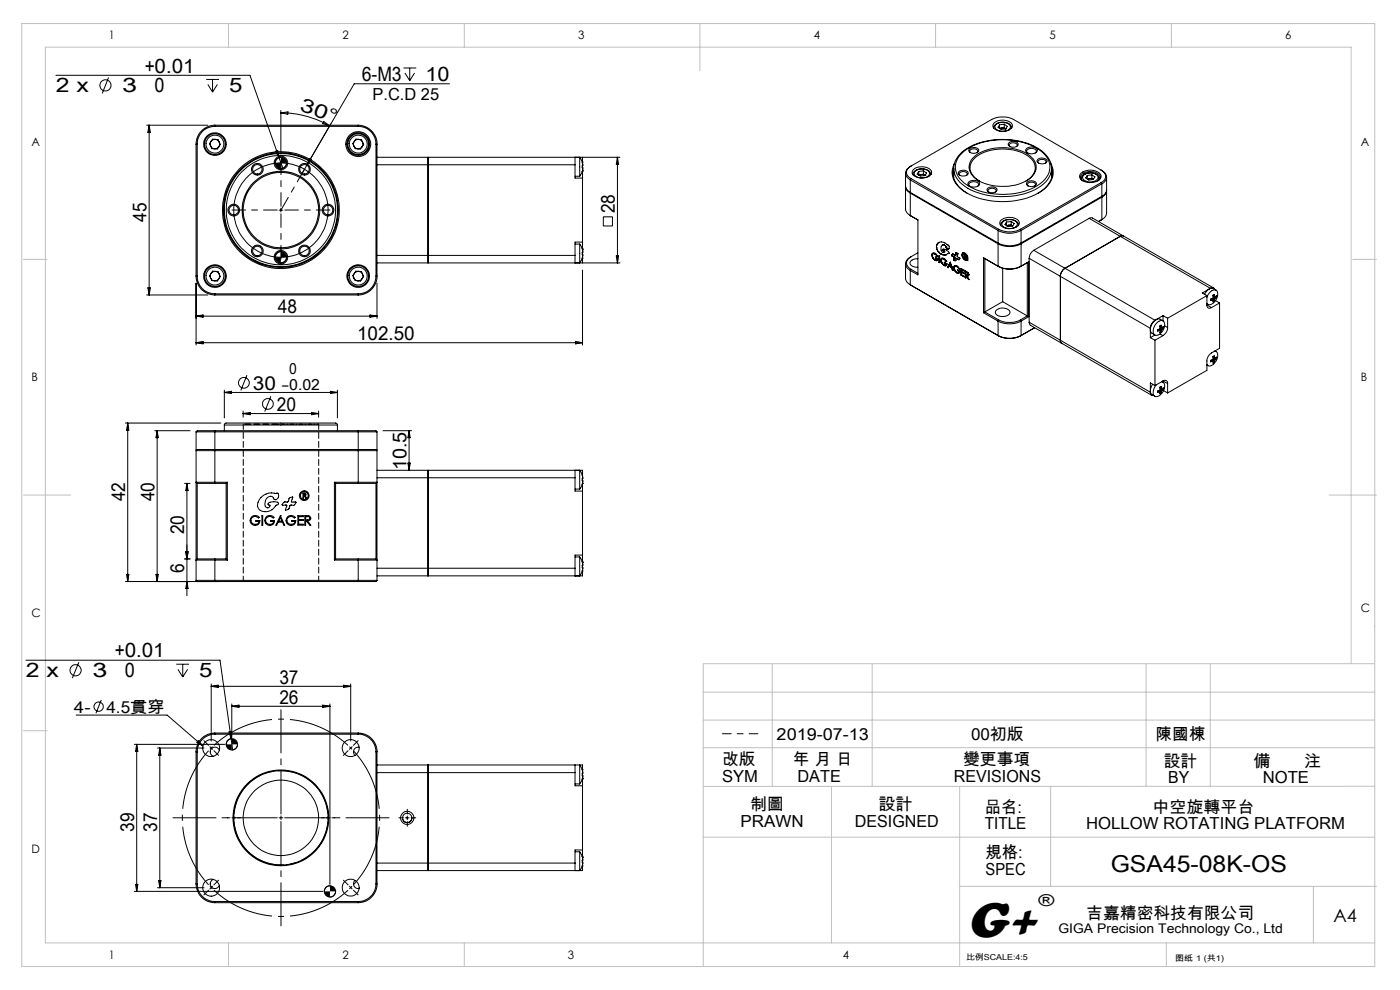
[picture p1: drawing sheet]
<svg xmlns="http://www.w3.org/2000/svg" width="297mm" height="210mm" viewBox="0 0 297 210" stroke-linecap="round" stroke-linejoin="round" font-family="sans-serif">
<g fill="none" stroke="#000" stroke-width=".21">
<path d="M11.9 16h41.1l6.2 17.4M23 16.4l-1.3 3.4M43.7 16.9h2.8M44.1 17.9l1 1.6M45.1 16.9v2.6M46.1 17.9l-1 1.6M85.6 14.4h2.7M85.9 15.5l1 1.6M86.9 14.4v2.7M87.9 15.5l-1 1.6M95.4 17.8h-20.3l-10 17.3M31.1 26.6h13"/>
<path d="M31.6 26.6v36M31.6 26.6l.3 1.5h-.5zM41.6 30.6v28M41.6 30.6h.2M41.8 30.6v28M45.1 29.5l1.1 .1 .5 1-.6 1-1.2-.1-.5-1zM45.6 26.8a3.7 3.7 0 0 0-3.8 3.8M45.6 26.6a4 4 0 0 0-4 4M45.6 26.6h30.4M45.6 26.6v.2M45.6 26.8h30.4M58.5 32.1l.4-.1 .3 1.4z"/>
<path d="M59.2 33.4l.8 2.3M59.6 33.4l-.5 .1a1.12 1.12 0 0 0-.7 1.1M59.6 23.9a20.8 20.8 0 0 1 10.3 2.8M59.6 23.4v9.3M59.6 23.9l1.5-.2v.5zM60.8 34.6a1.2 1.2 0 0 1-1.2 1.2M65.1 35.1l-1 1.7M65.6 33.6l.5 .3-1 1.2zM68.7 25.8l1.2 .9-1.4-.5zM70.2 26.3l-4.9 8.3M75.5 29.5l1.2 .1 .5 1-.7 1-1.1-.1-.6-1zM76 26.8a3.8 3.8 0 0 1 3.8 3.8"/>
<path d="M76 26.6a4 4 0 0 1 4 4M76 26.6v.2M79.8 30.6h.2M79.8 30.6v28M80 30.6v28M80 35h42M90.8 33.4v22.4M122 33.4v1.6M122 37.4h1M122 35v2.8h1.6M123.5 36.4l-.5 1M123.5 34.4l-.5-1v4"/>
<path d="M123.5 34.4h.1M123.5 34.4v.1a.59 .59 0 0 1 0 .8v.3h.1l-.1 .8M123.5 36.4h.1M123.6 36.2v1.6M123.6 36.2h.1M123.6 33.4v1.3M123.6 35.2v.4M123.6 36v.2M123.6 37.8v13.6M131 33.4v22.4M131 33.4l.2 1.5h-.5zM131.5 33.4h-51.5"/>
<path d="M192.1 36.7v3l.4 .6 .6 .5M192.1 39.5v.4l.4 .6 .6 .5M192.1 39.6v5l.4 .6 .6 .5M193.1 38.2l18.6 10.7M193.1 38.2v2.6M193.3 35.2a1.4 1.4 0 0 0-1 1.4 1.4 1.4 0 0 0 1 1.3M193.3 35.2l17.1-9.9a5.3 5.3 0 0 1 4.6 0l18.6 10.8M193.3 35.2a1.54 1.54 0 0 0-1.2 1.4 1.54 1.54 0 0 0 1 1.6M193.3 37.9l18.6 10.7M193.3 37.9l-.2 .3M193.7 36a2.78 2.78 0 0 1 3.9 .3 1.42 1.42 0 0 1-1.7 1.4 2.21 2.21 0 0 1-2.4-1zM194.1 36.4a2.18 2.18 0 0 1 3 .1 1.15 1.15 0 0 1-1.5 1.2 1.29 1.29 0 0 1-1.6-1.1z"/>
<path d="M194.9 36.4l-.3 .5 .6 .4 1-.1M194.9 36.4v.7M195 37.2l.7-.2 .5 .2M195.9 36.2l.7 .5-.4 .5M195.9 36.2l-1 .2M195.9 37l.3 .2M195.9 36.2v.8M195.9 37l-1 .1M196.2 37.2h.1M197.5 37a1.96 1.96 0 0 0-2.6-1.1 1.38 1.38 0 0 0-1.2 1.2M197.5 37v.1M197.5 37h.1"/>
<path d="M202.3 37.7v-1.9a4.5 4.5 0 0 0 2.5 4.9l.4 .3M203.3 36.5a1.4 1.4 0 0 1 2.1 .1 1.09 1.09 0 0 1-1.8 .6l-.3-.4zM203.7 37.2l-.1-.1a.71 .71 0 0 1 .3-.7 .71 .71 0 0 1 .8 .1h.3a.37 .37 0 0 1 .2 .4 .37 .37 0 0 1-.2 .3M204.2 32.4a14.7 14.7 0 0 1 13.5-2 7 7 0 0 1 4.9 4.1 4.4 4.4 0 0 1-2.5 4.9 15.3 15.3 0 0 1-15.1-.3 4.1 4.1 0 0 1-1.9-5.3zM205.5 38.6a1.54 1.54 0 0 1 2.3 .4 1.44 1.44 0 0 1-2.5 0zM205.6 31.7a1.27 1.27 0 0 1 2 .2 1.24 1.24 0 0 1-2.1 0zM205.8 39.5l-.1-.1a.53 .53 0 0 1 0-.6 .53 .53 0 0 1 .5-.2 .87 .87 0 0 1 1.4 .8l-.2 .1M205.9 32.4l-.1-.1a.71 .71 0 0 1 .4-.7 .71 .71 0 0 1 .8 0l.2 .1a.37 .37 0 0 1 .2 .3 .37 .37 0 0 1-.2 .4M206.4 33.5a10.1 10.1 0 0 1 9.9-1.6 4.8 4.8 0 0 1 3.5 3.1 3.9 3.9 0 0 1-3.1 3.8 10.8 10.8 0 0 1-10-1.1 2.71 2.71 0 0 1-.3-4.2zM207.7 38.4a2.91 2.91 0 0 1-1.4-4.4 8.8 8.8 0 0 1 8.1-2.3 6.4 6.4 0 0 1 5 3 3 3 0 0 1-1.7 3.7M209.6 39.9a1.27 1.27 0 0 1 1.9 .4 1.3 1.3 0 0 1-2.1 .1zM210.8 27.1v.1"/>
<path d="M210.8 27a2.09 2.09 0 0 1 3-.9l.5 .3 .3 .7M210.8 26.1a2.78 2.78 0 0 1 3.9 .3 1.42 1.42 0 0 1-1.6 1.4 2.23 2.23 0 0 1-2.5-1zM211.2 26.5a2.22 2.22 0 0 1 3.1 .2 1.18 1.18 0 0 1-1.5 1.1 1.3 1.3 0 0 1-1.7-1.1zM212 26.5v.7l.5-.1M212.5 27.1l-.4 .2M212.5 27.1l.9 .2M213 26.3l.7 .5-.3 .6h-1l-.7-.4 .3-.5M213 26.3l-1 .2M213 27.1l.4 .2M213 26.3v.8M213 27.1h-.5M213.4 27.3h.1"/>
<path d="M213.9 30.4a1.27 1.27 0 0 1 2.1 .3 1.23 1.23 0 0 1-2.1-.1zM214.3 31.1l-.1-.1a.71 .71 0 0 1 .3-.7 .71 .71 0 0 1 .8 0l.3 .1a.35 .35 0 0 1 .2 .3 .35 .35 0 0 1-.2 .4M214.6 27.1h.1M217.7 31.5a1.51 1.51 0 0 1 2.4 .4 1.44 1.44 0 0 1-2.5 0zM217.8 38.7a1.29 1.29 0 0 1 2.1 .3 1.23 1.23 0 0 1-2.2-.1zM218 32.5l-.1-.1a.56 .56 0 0 1 0-.6 .56 .56 0 0 1 .6-.3 .89 .89 0 0 1 1.3 .8l-.2 .2M218.1 39.4l-.1-.2a.92 .92 0 0 1 .8-.6 .92 .92 0 0 1 .9 .6l-.2 .2M220.2 33.8a1.35 1.35 0 0 1 1.9 .4 1.25 1.25 0 0 1-2.1-.1zM220.4 34.6l-.2-.2a.92 .92 0 0 1 .8-.6 .92 .92 0 0 1 .9 .6l-.2 .2M222.9 34.6a4.1 4.1 0 0 1-1.4 5.5 16.1 16.1 0 0 1-15.7 1.2 5.4 5.4 0 0 1-3.8-5.3 7.4 7.4 0 0 1 5.9-5.7 15.5 15.5 0 0 1 13.2 1.8l1.3 1.3 .5 1.3M222.9 34.7a4.2 4.2 0 0 1-2.1 4.8 15.9 15.9 0 0 1-16.1 .1 4.4 4.4 0 0 1-2.2-4.8M223.1 37.7v-1.9a4.3 4.3 0 0 1-2 4.6l-.9 .6"/>
<path d="M229.4 37.9a1.44 1.44 0 0 1 1.6-1.2 1.7 1.7 0 0 1 2.2 1.2l-.1 .3M229.4 36.7a3.1 3.1 0 0 1 4.1 .4 1.37 1.37 0 0 1-1.5 1.6 2.36 2.36 0 0 1-3-1.3zM229.4 37.9l.1 .3M229.4 37.9v.2M229.8 38.4a.88 .88 0 0 1-.6-.9 .88 .88 0 0 1 .6-.8 2.93 2.93 0 0 1 3.5 .5 .86 .86 0 0 1-.5 1.2M230 37.1a2.2 2.2 0 0 1 2.9 .3 1.21 1.21 0 0 1-1.5 1.2 1.3 1.3 0 0 1-1.7-1.1zM230.6 37.9h.1M230.7 37.2v.7M230.7 38l.8-.1 .5 .1M231.6 37.1l.7 .4-.4 .6-.9 .1-.7-.5 .4-.5M231.6 37.1l-.9 .1M231.6 37.8l.4 .2"/>
<path d="M231.6 37.1v.7M231.6 37.8l-.9 .1M232 38v.1M233.2 37.9v.2M233.6 36.1a1.4 1.4 0 0 1 1 1.3 1.4 1.4 0 0 1-1 1.3M233.6 36.1a1.52 1.52 0 0 1 1.1 1.4 1.52 1.52 0 0 1-1 1.5M233.6 38.7l-17.1 9.9M233.6 38.7l.1 .3M233.7 39l-17.1 9.9M233.7 39v2.6M234.8 37.6l-.1 2.9-.3 .7-.7 .4M41.6 58.6a4 4 0 0 0 4 4"/>
<path d="M41.6 58.6h.2M41.8 58.6a3.7 3.7 0 0 0 3.8 3.7M45.1 57.5l1.1 .1 .5 1.1-.6 .9-1.2-.1-.5-1zM59.2 44.6h.8M59.6 53.4l-.5 .1a1.12 1.12 0 0 0-.7 1.1M59.6 44.2v.8M60.8 54.6a1.2 1.2 0 0 1-1.2 1.2M75.5 57.5l1.2 .1 .5 1.1-.7 .9-1.1-.1-.6-1zM79.8 58.6a3.8 3.8 0 0 1-3.8 3.7M79.8 58.6h.2M80 58.6a4 4 0 0 1-4 4M80 54.2h42"/>
<path d="M122 54.2v1.6M122 51.8h1M123 51.8v4l.5-1.1M123 51.8l.5 1M123.5 52.8h.1M123.5 52.8l.1 .5-.1 .7a.49 .49 0 0 1 0 .7M123.5 54.7h.1M123.6 51.4v1.6M123.6 53h.1M123.6 53v.1M123.6 53.5v.5M123.6 54.5v1.3"/>
<path d="M123.6 51.4h-1.6v2.8M123.6 57.3v15.9M128 46h1.9v1.9h-1.9zM130.7 54.3h.5l-.2 1.5zM131.5 55.8h-51.5M192.1 56v3.3l.4 .6 .6 .5M193.1 41v4.7M193.1 57.4v3M193.1 40.8l18.6 10.7M193.1 41l18.6 10.7M193.1 45.7l1.6 1M193.2 40.8l-.1 .2"/>
<path d="M193.3 54.5a1.4 1.4 0 0 0-1 1.3 1.4 1.4 0 0 0 1 1.3M193.3 54.5a1.52 1.52 0 0 0-1.2 1.4 1.52 1.52 0 0 0 1 1.5M193.3 57.1l1.4 .9M193.3 57.1l-.2 .3M194.7 54.9a1.32 1.32 0 0 0-1.7 1l.5 .6 1.2 .2M194.7 46.7v11.6l-1.6-.9M194.7 53.6l-1.4 .9M197.7 54.1l.2-.5a.77 .77 0 0 1 .9 .7M197.7 54.1l.1 .5M197.7 54.1h.1M197.8 53.7l-.1 .4M197.8 54.6l.6 .6"/>
<path d="M197.8 54.6h.1M198 53.8l.3 .1M198.3 53.9l-.4-.1a.94 .94 0 0 0 .8 1.3M198.3 53.9l.5 .4M198.3 53.9h.1M198.4 55.2l.4 .1M198.4 55.2h.1M198.5 54.7v-.2l.5 .3-.2 .5-.4-.1M198.5 54.7h.1M198.5 54.7l.3 .2M198.7 52.6l.3 .7M198.7 52.6h.1"/>
<path d="M198.7 51.9v.7M198.7 51.9h.1M198.8 54.3h.1M198.8 54.9v.2M198.8 54.9h.1M199 53.3l.6 .6M199 53.3h.1M199.1 51.5a1.88 1.88 0 0 1 1.9 .5h.1a.48 .48 0 0 1 .3 .5 .48 .48 0 0 1-.4 .4M199.1 51.5l-.4 .4M199.1 51.5h.1M199.1 51.4v.1M199.2 55.7h.1"/>
<path d="M199.2 54.3h.1v1.4h-.1zM199.6 55.2l.2-.5a1.03 1.03 0 0 1 1 .7h-.1M199.6 55.2l.1 .5M199.6 55.2h.1M199.6 53.9l.9 .2M199.6 53.9h.1M199.7 54.8l-.1 .4M199.7 55.7l.6 .6M199.7 55.7h.1M199.9 54.9l.3 .1M199.9 52a.91 .91 0 0 0 .3 1.6l.1-.2M199.9 52h.4"/>
<path d="M200 52.9a1.08 1.08 0 0 1 1.3 .9h-.2M200 52.9l.1 .3M200 52.9h.1M200.1 52.8l-.1 .1M200.1 53.2l.2 .1M200.1 53.2h.1M200.2 55l-.4-.1a.84 .84 0 0 0 .1 .9 .84 .84 0 0 0 .8 .3l.1-.1M200.2 55l.5 .4M200.2 55h.1M200.3 53.3v.1M200.3 53.3h.1M200.3 53.4h.1"/>
<path d="M200.3 56.3l.4 .1M200.3 56.3h.1M200.3 53.4l-.1 .1M200.3 52l.4 .5M200.3 55.8v-.2l.6 .3-.1 .3-.1 .2-.4-.1M200.3 55.8h.1M200.3 55.8l.5 .2M200.3 52h.1M200.5 54.1h.1M200.7 55.4h.1M200.7 52.5l.1 .2M200.7 52.5h.1"/>
<path d="M200.8 56h.1M200.8 52.7l.2 .2M200.8 54l-.3 .1M200.8 52.7h.1M201 52.9h.2M201 52.9h.1M201 53.8h.1M201 56.7h.1M201 56.7l.6-1.1 .6 1.8-.1-.1M201.1 53.8l-.6 .3M201.1 53.8h.2M201.1 53.8h.1"/>
<path d="M201.3 56.4h.1M201.3 56.4l-.2 .4-.1-.1M201.3 56.4l.6 .4M201.6 55.9l-.2 .4 .4 .3M201.6 55.9l.2 .7M201.8 54.1l.1 .1M201.8 54.1h.1M201.8 56.6h.1M201.9 56.8h.1M201.9 56.8l.2 .5M201.9 54.2h.1M201.9 54.2v.1"/>
<path d="M201.9 54.3l.4 .1M201.9 54.3h.1M202 53.9l.5 .2M202 53.9l-.2 .2M202 53.9h.1M202.1 57.3h.1M202.3 55.1v.1M202.3 55.1h.1M202.3 55.2l.3 .1M202.3 54.4h.1M202.3 55.2h.1M202.3 54.4l.1 .1"/>
<path d="M202.3 56.8l.3-.5a.78 .78 0 0 1 .9 .7M202.3 56.8l.2 .5M202.3 56.8h.1M202.4 54.5l.1 .1M202.4 54.5h.1M202.4 54.7l-.1 .4M202.4 54.7h.1M202.5 54.6h.1M202.5 56.4l-.2 .4M202.5 54.6l-.1 .1M202.5 57.3l.5 .6M202.5 57.3h.1"/>
<path d="M202.5 54.1h.1M202.6 55.3h.1M202.6 54.1h-.1M202.6 54.1h.1M202.6 56.5h.4M202.7 55.3h-.1M202.7 54h.1M202.7 54l-.1 .1M202.8 53.7h.3l.1 .1M202.8 53.7l-.1 .3M202.8 53.7h.1M202.8 54.9l-.2 .4"/>
<path d="M202.9 54.8h.1M203 54.8l-.2 .1M203 54.8h.1M203 54.8l.3 .3M203 56.5h-.4a.94 .94 0 0 0 .8 1.3M203 56.5l.5 .5M203 56.5h.1M203 57.9l.4 .1M203 57.9h.1M203.1 54.9h.1M203.1 57.4v-.2l.5 .3-.2 .5-.4-.1M203.1 57.4h.1"/>
<path d="M203.1 57.4l.4 .2M203.2 53.9l-.2 .5 .7 .4-.4 .3M203.2 53.8v.1M203.3 55.1h.1M203.5 57h.1M203.5 57.6l-.1 .2M203.5 57.6h.1M203.9 58.3h.1M204 57.2h.1M204 57.7h.1M204 57.7v.6l.6 .4-.7-.4M204 57.2l.6 .3v-.2l-.7-.4v1.4"/>
<path d="M204 57.2v.4l.6 .3v.2l-.6-.4M204.2 53.7a.94 .94 0 0 1 1 .5 .94 .94 0 0 1-.1 1 1.12 1.12 0 0 1-.9-1.5zM204.3 53.6h.1M204.3 53.6a1.01 1.01 0 0 0 .9 1.6M204.3 53.9a.68 .68 0 0 1 .8 .3 .68 .68 0 0 1-.2 .9l-.6-.6zM204.4 53.8h.1M204.4 53.8l.3 .1M204.6 54.7h.1M204.7 54.1v.2h.1M204.7 54.1h.1M204.7 54.4h.1M204.7 54.4v.3h-.1"/>
<path d="M204.7 54.4v.1M204.7 54.1v.1M204.7 54.5l.1 .1M204.7 54.5h.1M204.7 53.9l.4 .5v.6M204.7 54.2l.2 .1M204.7 54.2l.1 .1M204.7 54.2h.1M204.8 54.5l.1 .4M204.8 54.5h.1M204.8 54.5l.1-.3-.3-.2v.7M204.8 54.6h.1"/>
<path d="M204.8 58.9h.1M204.8 54.6l.1 .3M204.8 54.3h.1M204.9 54.3l-.1 .1M204.9 54.5h-.1M204.9 54.9h.1M204.9 57.7v.5l.5 .2v-.2M204.9 57.7h.1M204.9 58.3h.1M204.9 58.3v.7l-.1-.1M204.9 57.7l.2 .1M205 58.3h.1"/>
<path d="M205 58.3l.4 1M205.1 55h.1M205.1 58.4l.3 .1a.54 .54 0 0 0 .1-.5 .54 .54 0 0 0-.5-.4l-.2-.1v1.4M205.1 58.4l.3 .1M205.1 57.8l.3 .4M205.1 57.8h.1M205.1 58.4h.1M205.1 58.4l.5 .9h-.2M205.2 55.2h.1M205.4 58.2v.1M205.4 58.2h.1M205.4 59.3h.1"/>
<path d="M208.7 54.7l3 1.8M208.7 54.7v11.6M208.7 54.7l.2 .2M208.9 54.9l3 1.6M208.9 54.9v11.3M209.8 40.8l-.1-.1a.71 .71 0 0 1 .3-.8 .71 .71 0 0 1 .8 .1 .43 .43 0 0 1 .5 .3 .43 .43 0 0 1-.1 .5M211.7 48.9a5.2 5.2 0 0 0 4.9 0M211.7 51.5a5.2 5.2 0 0 0 4.9 0M211.7 51.7a5.4 5.4 0 0 0 4.9 0M211.7 56.5a5.4 5.4 0 0 0 4.9 0M211.7 48.9v2.6M211.7 51.7v4.8"/>
<path d="M211.7 56.5h.2M211.8 51.6l-.1 .1M211.9 48.6a5 5 0 0 0 4.6 0M211.9 56.5a5 5 0 0 0 4.6 0M211.9 48.6l-.2 .3M212.3 47.7v.1M212.3 47.7a2.04 2.04 0 0 1 2.9-1l.7 .6 .2 .5M212.3 46.7a2.95 2.95 0 0 1 3.8 .1 1.12 1.12 0 0 1-1.2 1.6 2.52 2.52 0 0 1-2.8-.9zM212.7 56.9v7.1M212.8 47a2.09 2.09 0 0 1 3 .5 1.91 1.91 0 0 1-3.3 .1zM213.5 47.8h.1M213.5 47.1l-.3 .5 .6 .5 1-.1"/>
<path d="M213.5 47.1v.7M214 47.8l-.4 .1M214 47.8l.8 .1M214 47.8h-.5M214.5 47l.7 .4-.4 .6M214.5 47l-1 .1M214.5 47.7l.3 .2M214.5 47v.7M214.5 47.7l-.5 .1M214.8 47.9v.1M216.5 48.6l.1 .3M216.6 51.6v.1"/>
<path d="M216.6 48.9v2.6M216.6 51.7v4.8M216.6 56.5h-.1M217.9 55.7l-1.4 .8M217.9 55.7v11.3M218.2 55.5v11.7M218.2 55.5l-1.6 1M218.2 55.5l-.3 .2M218.3 54.8l25.7 14.8M218.3 54.8v13.6M219.3 53.1a2.09 2.09 0 0 0-1 1.7M219.3 53.1l25.7 14.8"/>
<path d="M231.1 46.3h.7l25.7 14.8M231.1 46.3l-11.8 6.8M231.1 46.3l25.7 14.9M233 47l.7-.4zM233.7 41.7v.1M233.7 41.8v4.8M233.7 41.6l-17.1 9.9M233.7 41.8l-17.1 9.9M234.8 40.3v.1a1.58 1.58 0 0 1-1.1 1.4M234.8 40.4l-.1 5.1-.3 .6-.7 .5M238.4 50.1h-.7l-11.8 6.8a2.09 2.09 0 0 0-.9 1.7v13.6M31.1 62.6h13"/>
<path d="M31.4 61.1h.5l-.3 1.5zM41.6 60.1v13.1M41.6 67.1h38.4M41.6 67.1l1.5-.3v.5zM41.6 72.7l1.5-.3v.5zM41.6 72.7h82M45.6 62.6h30.4M45.6 62.3v.3M45.6 62.3h30.4M52.4 79.6l-1.3 3.2M76 62.3v.3M78.5 66.8l1.5 .3-1.5 .2z"/>
<path d="M80 60.1v7.4M122.1 72.4l1.5 .3-1.5 .2zM193.1 60.4l18.6 10.8M193.1 60.4l18.8 10.9M208.7 66.3l3 1.8M208.9 66.2l-.2 .1M208.9 66.2l3 1.7M211.4 65.7a2.08 2.08 0 0 1 2.8 .4 1.28 1.28 0 0 1-1.6 1l-1-.2-.4-.4a.6 .6 0 0 1 .2-.8zM211.7 68.1a5.4 5.4 0 0 0 4.9 0M211.7 71.2a5.4 5.4 0 0 0 4.9 0M211.7 68.1v3.1M211.7 71.2l.2 .1"/>
<path d="M211.9 67.9a5.3 5.3 0 0 0 4.6 0M211.9 71.3a5 5 0 0 0 4.6 0M211.9 67.9l-.2 .2M212.7 64l5.2 3M212.7 64l-3.8 2.2M216.5 67.9l.1 .2M216.6 68.1v3.1M216.6 71.2l-.1 .1M217.9 67l.3 .2M217.9 67l-1.4 .9M218.2 67.2l-1.6 .9M218.3 68.4l.3 .6 25.7 14.8"/>
<path d="M218.3 68.4l25.7 14.8M219.5 69.5l-3 1.8M225 72.2l.2 .6zM244 69.6v2M244 71.6l1 .6M245 67.9a2.09 2.09 0 0 0-1 1.7M245 72.2v9.6M245.6 68.3a.87 .87 0 0 1 1.2-.2 .87 .87 0 0 1 .2 1.2l-.1 .4a2.2 2.2 0 0 1-1.7 1.4 1.22 1.22 0 0 1-.3-1.9zM245.7 69.9l.3 .2M245.7 69.9l.4 .2M245.9 69.8l.4 .6M246 70.1l.1 .1v.3l.2-.1"/>
<path d="M246 69.8a.32 .32 0 0 0-.4 .1 .32 .32 0 0 0 0 .4l.4-.2M246 69.8l.4 .2M246.1 69.3l.3 .2M246.1 69.2l.3 .2M246.1 70.8l.6 .4M246.1 69.5h.7M246.1 69.5l-.1 .3M246.1 69.5l.4 .3M246.4 70l-.1 .4M246.4 69.4l.1 .1 .3-.3v.3M246.4 69.4v-.1a.2 .2 0 0 0-.1-.2 .2 .2 0 0 0-.2 0 .2 .2 0 0 0 0 .3v.1M246.5 69.8l-.1 .2"/>
<path d="M246.7 67v1.1a1.35 1.35 0 0 0-2.2 .4 1.51 1.51 0 0 0 .5 2.5l-1 .6M246.7 71.2l-1.7 1M246.7 67l1 .5M246.7 67l-1.7 .9M246.8 69.5l-.3 .3M247.1 69.1l.6 .4M247.7 69.5a2.09 2.09 0 0 1-1 1.7M247.7 67.5v2M256 63a1.73 1.73 0 0 1 2.1-1.4 2.14 2.14 0 0 1-1.6 3l-.5-.3M256 64.7a.58 .58 0 0 0 .3 .6 .58 .58 0 0 0 .7-.1M256 77.4l.3 .1M256 64.4l.3 .2-.3 .1"/>
<path d="M256 62.7l-8.3 4.8M256 62.7v2M256 64.7l1 .5M256.8 61.2l.5-.2 .4 .4M256.8 61.2l-1.7 1 .9 .5M256.9 76.4l.4 .2M256.9 63.4l.4 .2M257 76.4l.3 .2M257 63.4l.3 .2M257.2 76.3l.4 .6M257.2 63.4l.4 .5M257.3 76.6h.1l-.1 .4 .3-.1"/>
<path d="M257.3 76.3a.33 .33 0 0 0-.4 .1 .33 .33 0 0 0-.1 .4l.5-.2M257.3 63.6h.1l-.1 .4 .3-.1M257.3 63.3a.33 .33 0 0 0-.4 .1 .33 .33 0 0 0-.1 .3l.5-.1M257.3 76.3l.4 .2M257.3 63.3l.4 .2M257.3 75.8l.4 .2M257.3 62.8l.4 .2M257.3 75.7l.4 .2M257.3 62.7l.4 .2M257.4 76.1l-.1 .2M257.4 63l-.1 .3M257.4 76h.3"/>
<path d="M257.4 63h.7M257.4 76.1l.4 .2M257.4 63l.4 .3M257.7 76.5l-.1 .4M257.7 75.9l.1 .1 .3-.3v.4M257.7 75.9v-.1a.2 .2 0 0 0-.1-.2 .2 .2 0 0 0-.3 0 .2 .2 0 0 0 .1 .3v.2M257.7 63.5l-.1 .4M257.7 62.9v.1l.4-.3v.3M257.7 62.9v-.1a.2 .2 0 0 0-.1-.2 .2 .2 0 0 0-.3 0 .2 .2 0 0 0 .1 .3v.1M257.7 74.5a1.08 1.08 0 0 1 .5 1.7l-.1 .2a1.82 1.82 0 0 1-1.8 1.2l-.3-.3M257.7 76l.4 .1M257.7 74.4l.3 .2"/>
<path d="M257.8 76.3l-.1 .2M257.8 63.3l-.1 .2M257.9 63.8l.8 .5M258 61.5a1.2 1.2 0 0 0-1.2-.3l-.8 .5-.5 .7M258.1 76.1l-.3 .2M258.1 63l-.3 .3M258.7 64.3v9.6l-1.7 1a2.09 2.09 0 0 0-1 1.7v2l-8.3 4.7M258.7 64.3l-1.7 .9M26.6 89.7h20.2M27.1 89.7v33.7M27.1 89.7l.2 1.6h-.5zM32.8 91.4h7.5"/>
<path d="M33.3 91.4v32M33.3 91.4l.3 1.4h-.5zM41.6 91.6h38.4M41.6 91.6v3.7h38.4v-3.7M41.6 95.6h38.4M41.6 95.6v27.5M41.8 95.3l-.2 .3M45.6 91.4h-2.3a2.02 2.02 0 0 0-1.7 .2M45.6 91.4h30.4M45.6 91.4v11.1M47.6 82.8v5.8M47.6 83.2h24"/>
<path d="M47.6 83.2l1.5-.2v.5zM47.6 90.2l.1-.3 .3-.2h23.2l.4 .3v.2M47.6 90.2h24M47.6 90.2v1.2M51.6 87.2v1.3M51.6 87.7h16M51.6 87.7l1.5-.2v.5zM57.5 84.1l-1.3 3.2M66.1 87.5l1.5 .2-1.5 .3zM67.6 87.2v1.3M70.1 83l1.5 .2-1.5 .3zM71.6 82.8v5.8"/>
<path d="M71.6 90.2v1.2M76 91.4h3.8l.2 .2M76 91.4v11.1M79.8 95.3l.2 .3M80 95.6v27.5M80 99.8h43.6v1.3M81.2 91.4h6.1M86.5 98.2h.5l-.2 1.6zM86.8 91.4l.2 1.4h-.5zM86.8 91.4v8.4M90.8 99.8v22.4M122 99.8v1.5"/>
<path d="M244 83.2l.2 .5 .5 .2M244.5 81.5a1.52 1.52 0 0 0 .5 2.6M245 81.8l-1-.6v2M245.7 82.9l.3 .2M245.7 82.9l.4 .2M245.9 82.8l.4 .6M246 83.1l.1 .1v.3l.2-.1M246 82.8a.32 .32 0 0 0-.4 .1 .32 .32 0 0 0 0 .4l.4-.2M246 82.8l.4 .2M246.1 82.3l.3 .2M246.1 82.2l.3 .2M246.1 82.5l.7 .1"/>
<path d="M246.1 82.6l-.1 .2M246.1 82.6l.4 .2M246.4 83l-.1 .4M246.4 82.4l.1 .1 .3-.2v.3M246.4 82.4v-.1a.21 .21 0 0 0-.1-.2 .21 .21 0 0 0-.3 .1 .21 .21 0 0 0 .1 .2v.2M246.4 81a1.23 1.23 0 0 1 .4 1.9 1.82 1.82 0 0 1-1.8 1.2 1.74 1.74 0 0 1 .3-2.5M246.5 82.8l-.1 .2M246.7 80.8a.58 .58 0 0 1 .7-.1 .58 .58 0 0 1 .3 .7M246.7 80.8v.3l-.2-.2M246.7 80.8l-1.7 1M246.7 80.8l1 .6M246.8 82.6l-.3 .2"/>
<path d="M246.8 82.9l.9 .4M247.7 81.4v1.9M39.2 118.6h1.1M39.2 102.5h1.1M39.4 117h.5l-.2 1.6zM39.7 102.5v23.9M39.7 102.5l.2 1.6h-.5zM41.8 118.6l-.2 .2h6.6M41.8 118.6h3.8M41.8 102.5h3.8M41.8 102.5v16.1M45.6 118.6v4.8h-2.3a2.02 2.02 0 0 1-1.7-.3"/>
<path d="M45.6 118.6h2.4M45.6 102.5h2.4M48 118.6l.2 .2M48 102.5v16.1M48.2 102.3h-6.6l.2 .2M48.2 102.3v16.5M48.2 102.3l-.2 .2M53.4 109.6l.4-.2a1.36 1.36 0 0 1 1.2 .3l-.1 .2a.88 .88 0 0 0-1.4-.1 .88 .88 0 0 0 .2 1.3 .88 .88 0 0 0 1.3-.5h-.7v-.2h.8a1.05 1.05 0 0 1-1.5 .9 1.05 1.05 0 0 1-.2-1.7zM55.4 105.5a3.3 3.3 0 0 1 3.2-.8l.2-.1a.74 .74 0 0 1 .2 .9 .74 .74 0 0 1-.9 .4l-.2-.4a1.04 1.04 0 0 0-1.6 .7 1.2 1.2 0 0 0 .2 1.5 .53 .53 0 0 0 .8-.5l-.4-.1v-.2a1.73 1.73 0 0 1 2.2-.1l-.4 .3a3.4 3.4 0 0 1-2.5 1.4 1.52 1.52 0 0 1-1.5-.8 1.52 1.52 0 0 1 .3-1.8zM55.6 109.4h.1v2h-.1zM56.6 109.6l.3-.2a1.36 1.36 0 0 1 1.2 .3l-.1 .2a.88 .88 0 0 0-1.4-.1 .88 .88 0 0 0 .2 1.3 .88 .88 0 0 0 1.3-.5h-.7v-.2h.8a1.05 1.05 0 0 1-1.5 .9 1.05 1.05 0 0 1-.1-1.7zM59.5 109.4h.1"/>
<path d="M59.5 109.4l.9 2h-.2l-.3-.6h-.9l-.3 .6h-.2zM59.5 109.8l.3 .8h-.7zM60.2 106.6l.3-.1a.58 .58 0 0 0 .6-.1 .58 .58 0 0 0 .2-.6l.3-.3 .5-.1-.3 1 1 .1-.4 .7-.7-.1-.2 .2a.8 .8 0 0 1-1 .9l.4-1h-1l-.1-.1zM61.1 109.6l.3-.2a1.36 1.36 0 0 1 1.3 .3l-.2 .2a.88 .88 0 0 0-1.4-.1 .88 .88 0 0 0 .2 1.3 .88 .88 0 0 0 1.3-.5h-.7v-.2h.9a1.05 1.05 0 0 1-1.6 .9 1.05 1.05 0 0 1-.1-1.7zM63.2 109.4h1.1v.2h-.9v.6h.9v.2h-.9v.8h.9v.2h-1.1zM64.3 104.6l.5 .1 .1 .3-.2 .2 .3 .4h-.2l-.2-.4h-.2v.4h-.1zM64.4 104.8h.3v.2l-.3 .1zM64.7 109.4h.4a.59 .59 0 0 1 .8 .4 .59 .59 0 0 1-.7 .7l.7 .9h-.2l-.7-.9h-.2v.9h-.1zM64.7 105.2h.1M64.8 109.6h.4a.36 .36 0 0 1 .5 .3 .36 .36 0 0 1-.5 .4h-.4zM70.9 102.3h9.1l-.2 .2M70.9 102.3v16.5"/>
<path d="M70.9 102.3l.3 .2M71.2 118.6h4.8M71.2 102.5h4.8M71.2 102.5v16.1M71.2 118.6l-.3 .2M76 118.6h3.8M76 102.5h3.8M76 118.6v4.8M79.8 118.6l.2 .2h-9.1M79.8 102.5v16.1M80 101.3h42M122 101.3v2.9h1.6"/>
<path d="M122 118.1h1M122 103.7h1M123 118.1l.5 1.1M123 118.1v4.1l.5-1.1M123.5 100.7l-.5-.9v3.9M123.5 102.8l-.5 .9M123.5 119.2h.1M123.5 119.2l.1 .5v.2h-.1v.5h.1l-.1 .7M123.5 102.7v.1M123.5 100.7v.1M123.5 100.8a.49 .49 0 0 1 0 .7v.4a.62 .62 0 0 1 0 .8M123.6 117.7v1.6"/>
<path d="M123.6 102.5v1.7M123.6 119.3h.1M123.6 102.5h.1M123.6 101.5v.5M123.6 102.4v.1M123.6 104.2v13.5M123.6 119.3v.2M123.6 119.9v.5M123.6 117.7h-1.6v2.8M26.6 123.4h49.4M26.8 121.8h.5l-.2 1.6zM33.1 121.8h.5l-.3 1.6z"/>
<path d="M39.7 123.4l.2 1.4h-.5zM41.6 123.1h38.4M80 123.1l-.2 .3h-3.8M80 120.5h42M122 120.5v1.7M123.5 121.1h.1M123.6 120.8v1.4h-43.6M5.5 140h41.2l2.3 16.7M16.2 151.7h19.3l7.5 6.5M16.7 140.5l-1.4 3.4M21.5 148.5l-1.1 2.8M28.5 157.9h19.2"/>
<path d="M29 157.9v31.2M29 157.9l.2 1.5h-.4zM33.4 158.7h9.9M33.9 158.7v29.6M33.9 158.7l.2 1.5h-.4zM37.4 140.9h2.7M37.7 142l1.1 1.6M38.8 140.9v2.7M39.8 142l-1 1.6M41.6 159.5v28M41.6 159.5h.2M41.8 159.5v28"/>
<path d="M42.1 157.1l.9 1.1-1.3-.7zM44.8 145.1v12.1M44.8 145.6h29.6M44.8 145.6l1.5-.3v.5zM45.6 155.7a3.7 3.7 0 0 0-3.8 3.8M45.6 155.5a4 4 0 0 0-4 4M45.6 155.5v.2M45.6 155.7h30.4M45.6 155.5h30.4M46.5 159.1a1 1 0 0 0-1.6-.3 1 1 0 0 0 .4 1.6M48.6 155.2h.5l-.1 1.5zM49 156.7l.4 2.4"/>
<path d="M49.2 156.7a1.2 1.2 0 0 0-1.2 1.2M49.2 149.3v7.1M49.2 149.8h20.8M49.2 149.8l1.5-.2v.5zM50.4 157.9a1.2 1.2 0 0 1-1.2 1.2M68.5 149.6l1.5 .2-1.5 .3zM70 149.3v38.3M72.9 145.3l1.5 .3-1.5 .2zM74.4 145.1v12.1M76 155.7a3.8 3.8 0 0 1 3.8 3.8M76 155.5a4 4 0 0 1 4 4M76 155.5v.2"/>
<path d="M76.2 158.5a1 1 0 0 0-1.1 .5 1 1 0 0 0 .2 1.2M79.8 159.5v28M79.8 159.5h.2M80 159.5v28M80 162.3h43.6v1.3M80 163.9h42M85.4 173.5a.99 .99 0 0 0 1 1 .99 .99 0 0 0 1-1M86 173.5h.8M86.4 173.1v.8M90.8 162.3v20.8M122 162.3v1.6M122 163.9v2.8h1.6"/>
<path d="M122 166.3h1M123.5 163.3l-.5-1v4M123.5 165.3l-.5 1M123.5 163.3l.1 .5v.3h-.1v.4h.1l-.1 .8M123.5 165.3h.1M123.5 163.3h.1M123.6 165.1v1.6M123.6 165.1h.1M123.6 164.1v.4M123.6 165v.1M123.6 166.7v13.6M28.5 189.1h40"/>
<path d="M28.8 187.6h.4l-.2 1.5zM33.4 188.3h9.9M33.7 186.8h.4l-.2 1.5zM41.6 187.5a4 4 0 0 0 4 4M41.6 187.5h.2M41.8 187.5a3.7 3.7 0 0 0 3.8 3.7M44.5 188l.3 .3M44.8 188.3l.3 .3M44.8 188.3l-.3 .3M45.1 188l-.3 .3M45.3 186.5a.99 .99 0 0 0-.4 1.7 .99 .99 0 0 0 1.6-.4M45.6 191.2v.3"/>
<path d="M45.6 191.2h30.4M45.6 191.5h30.4M70 187.9h-.2a1.22 1.22 0 0 0-1 1.2M71.2 189.1l-.1 .4a1.12 1.12 0 0 1-1.1 .8M75.3 186.8a1.01 1.01 0 0 0-.2 1.1 1.01 1.01 0 0 0 1.1 .6M76 191.2v.3M79.8 187.5a3.8 3.8 0 0 1-3.8 3.7M79.8 187.5h.2M80 187.5a4 4 0 0 1-4 4M80 183.1h42M90.8 183.1v1.6zM122 183.1v1.6"/>
<path d="M122 180.7h1M123 180.7l.5 1M123 180.7v4l.5-1M123.5 181.7v.1a.4 .4 0 0 1 0 .7v.3a.66 .66 0 0 1 0 .9M123.5 183.7h.1M123.5 181.7h.1M123.6 180.3v1.6M123.6 181.9h.1M123.6 181.9v.1M123.6 182.5v.4M123.6 183.4v1.3h-43.6M123.6 180.3h-1.6v2.8"/>
<circle cx="22.4" cy="18.1" r="1.19"/>
<circle cx="45.6" cy="30.6" r="2.4"/>
<circle cx="45.6" cy="30.6" r="2.22"/>
<circle cx="45.6" cy="30.6" r="1"/>
<circle cx="45.6" cy="30.6" r="1.9"/>
<circle cx="54.6" cy="35.9" r=".99"/>
<circle cx="54.6" cy="35.9" r="1.24"/>
<circle cx="59.6" cy="34.6" r="1.44"/>
<circle cx="59.6" cy="34.6" r="1.2"/>
<circle cx="64.6" cy="35.9" r="1.24"/>
<circle cx="64.6" cy="35.9" r="1"/>
<circle cx="76" cy="30.6" r="2.4"/>
<circle cx="76" cy="30.6" r="1.91"/>
<circle cx="76" cy="30.6" r="1"/>
<circle cx="76" cy="30.6" r="2.66"/>
<circle cx="76" cy="30.6" r="2.2"/>
<circle cx="45.6" cy="58.6" r="2.39"/>
<circle cx="45.6" cy="58.6" r="1.01"/>
<circle cx="45.6" cy="58.6" r="2.21"/>
<circle cx="45.6" cy="58.6" r="1.89"/>
<circle cx="49.6" cy="44.6" r="1.24"/>
<circle cx="49.6" cy="44.6" r=".99"/>
<circle cx="54.6" cy="53.2" r=".99"/>
<circle cx="54.6" cy="53.2" r="1.24"/>
<circle cx="59.6" cy="44.6" r="10"/>
<circle cx="59.6" cy="44.6" r="8"/>
<circle cx="59.6" cy="44.6" r="8.2"/>
<circle cx="59.6" cy="44.6" r="12.1"/>
<circle cx="59.6" cy="44.6" r="12.4"/>
<circle cx="59.6" cy="44.6" r="12"/>
<circle cx="59.6" cy="54.6" r="1.2"/>
<circle cx="59.6" cy="54.6" r="1.44"/>
<circle cx="59.6" cy="44.6" r="11.6"/>
<circle cx="64.6" cy="53.2" r="1.24"/>
<circle cx="64.6" cy="53.2" r="1"/>
<circle cx="69.6" cy="44.6" r="1.24"/>
<circle cx="69.6" cy="44.6" r=".99"/>
<circle cx="76" cy="58.6" r="1.9"/>
<circle cx="76" cy="58.6" r=".99"/>
<circle cx="76" cy="58.6" r="2.19"/>
<circle cx="76" cy="58.6" r="2.39"/>
<circle cx="51.7" cy="81.2" r="1.14"/>
<circle cx="56.8" cy="85.7" r="1.13"/>
<circle cx="64.5" cy="105.1" r="1.03"/>
<circle cx="64.6" cy="105.1" r=".82"/>
<circle cx="16" cy="142.2" r="1.19"/>
<circle cx="20.9" cy="149.9" r=".99"/>
<circle cx="44.8" cy="158.7" r="1.79"/>
<circle cx="49.2" cy="157.9" r="1.2"/>
<circle cx="74.4" cy="158.7" r="1.8"/>
<circle cx="59.6" cy="173.5" r="10.2"/>
<circle cx="59.6" cy="173.5" r="8"/>
<circle cx="59.6" cy="173.5" r="10"/>
<circle cx="86.4" cy="173.5" r="1"/>
<circle cx="86.4" cy="173.5" r="1.41"/>
<circle cx="44.8" cy="188.3" r="1.8"/>
<circle cx="70" cy="189.1" r="1.2"/>
<circle cx="74.4" cy="188.3" r="1.8"/>
</g>
<path d="M44.8 158.7l-.3 .3M44.8 158.7l.3-.3M74.4 158.7l-.3-.3M74.4 158.7l.3 .3M49.6 173.5v.4M49.6 173.5v-.4M69.6 173.5v-.4M69.6 173.5v.4M74.4 188.3l.3-.3M74.4 188.3l-.3 .2" fill="none" stroke="#000" stroke-width=".21" stroke-dasharray="30.5 1.3 1.3 1.3" stroke-linecap="butt"/>
<path d="M44.3 159.2a20.9 20.9 0 0 0 0 28.5M73.8 158.1a20.9 20.9 0 0 0-28.4 0M45.4 188.8a20.9 20.9 0 0 0 28.4 0M75 187.7a20.9 20.9 0 0 0 0-28.5" fill="none" stroke="#000" stroke-width=".21" stroke-dasharray="30.5 1.3 1.3 1.3" stroke-dashoffset="16.7" stroke-linecap="butt"/>
<path d="M49.6 174.3a10 10 0 0 0 10 9.2 10 10 0 0 0 10-9.2M69.6 172.7a10 10 0 0 0-10-9.2 10 10 0 0 0-10 9.2" fill="none" stroke="#000" stroke-width=".21" stroke-dasharray="30.5 1.3 1.3 1.3" stroke-dashoffset="14.9" stroke-linecap="butt"/>
<path d="M58.8 44.6h-9.6M59.6 43.8v-9.6M59.6 45.4v9.6M60.4 44.6h9.6" fill="none" stroke="#000" stroke-width=".21" stroke-dasharray="30.5 1.3 1.3 1.3" stroke-dashoffset="27.6"/>
<g fill="none" stroke="#000" stroke-width=".21" stroke-dasharray="30.5 1.3 1.3 1.3">
<path d="M44.2 158.1l-.9-1M44.8 158.7l-.3-.3M44.8 158.7l.3 .3M45.4 159.2l1 1M73.8 159.2l-.9 1M74.4 158.7l.3-.3M74.4 158.7l-.3 .3M75 158.1l1-1M48.8 173.5h-.6M49.6 173.5h-.4M49.6 173.5h.4M50.4 173.5h.6"/>
<path d="M59.6 173.5v-.4M59.6 173.5h-.4M59.6 173.5v.4M59.6 173.5h.4M68.8 173.5h-.6M69.6 173.5h.4M69.6 173.5h-.4M70.4 173.5h.6M85.6 173.5h-1M86.4 172.7v-1M86.4 174.3v1M87.2 173.5h1"/>
<path d="M44.2 188.8l-.9 1M45.4 187.7l1-1M73.8 187.7l-.9-1M74.4 188.3l.3 .3M74.4 188.3l-.3-.3M75 188.8l1 1"/>
</g>
<path d="M58.8 173.5h-22.1M59.6 172.7v-22.2M59.6 174.3v22.1M60.4 173.5h22.1" fill="none" stroke="#000" stroke-width=".21" stroke-dasharray="30.5 1.3 1.3 1.3" stroke-dashoffset="21.3"/>
<path d="M153.3 155.6h7.5" fill="none" stroke="#000" stroke-width=".21" stroke-dasharray="30.5 1.3 1.3 1.3" stroke-dashoffset="28.6"/>
<path d="M64.6 35.9l-5 8.7" fill="none" stroke="#000" stroke-width=".21" stroke-dasharray="30.5 1.3 1.3 1.3" stroke-dashoffset="27.4"/>
<g fill="none" stroke="#c0c0c0" stroke-width=".21">
<path d="M4.6 5h287v200h-287zM48.5 5v5M98.5 5v5M148.5 5v10M198.5 5v5M248.5 5v5M5 55h5M287 55h5M5 105h10M282 105h10M5 155h5M149.2 152.7h142.4"/>
<path d="M149.2 146.8h142.4M149.2 158.6h142.4M163.8 140.8v26M185 140.8v26M243.1 140.8v26M256.8 140.8v26M286.6 140.8v-130.8h-277v190h282M291.6 140.8h-142.4v64.2M149.2 177.6h142.4M176.4 166.8v33.2M203.6 166.8v38.2M222.9 166.8v21.2"/>
<path d="M291.6 166.8h-142.4M203.6 188h88.4M278.6 188v12M48.5 200v5M98.5 200v5M247.4 200v5"/>
</g>
<path d="M58.4 34.6l.2 .6a1.06 1.06 0 0 0 1 .6v-1.2zM59.6 33.4v1.2h1.2a1.2 1.2 0 0 0-1.2-1.2zM58.4 54.6v.1a1.24 1.24 0 0 0 1.2 1.1v-1.2zM59.6 53.4v1.2h1.2a1.2 1.2 0 0 0-1.2-1.2zM42.1 157.1l.9 1.1-1.3-.7zM48 157.9v.1a1.15 1.15 0 0 0 1.2 1.1v-1.2zM49.2 156.7v1.2h1.2a1.2 1.2 0 0 0-1.2-1.2zM68.8 189.1l.1 .4a1.12 1.12 0 0 0 1.1 .8v-1.2zM70 187.9v1.2h1.2v-.2a1.22 1.22 0 0 0-1.2-1z" fill="#000"/>
<path d="M58.9 90h8.7h-16h7.3M59.6 123.3h8h-16h8" fill="none" stroke="#000" stroke-width=".21" stroke-dasharray="1.3 .6" stroke-dashoffset="-.1"/>
<path d="M51.6 90v33.3M67.6 123.3v-33.3" fill="none" stroke="#000" stroke-width=".21" stroke-dasharray="1.3 .6" stroke-dashoffset=".1"/>
<text font-size="11" x="205.1" y="198.7">G+</text>
<text font-size="4.9" x="235.6" y="184.9">GSA45-08K-OS</text>
<g font-size="4.2">
<text x="30.7" y="15.4">+0.01</text>
<text x="76.8" y="17.2">6-M3</text>
<text x="90.3" y="17.2">10</text>
<text x="11.9" y="19.6">2 x</text>
<text x="25.9" y="19.6">3</text>
<text x="32.8" y="19.6">0</text>
<text x="48.6" y="19.6">5</text>
<text x="5.5" y="143.7">2 x</text>
<text x="19.6" y="143.7">3</text>
<text x="24.4" y="139.4">+0.01</text>
<text x="26.5" y="143.7">0</text>
<text x="42.3" y="143.7">5</text>
</g>
<g font-size="4.1">
<text x="63.4" y="23.3" transform="rotate(21 63.4 23.3)">3 0 °</text>
<text x="31.1" y="47.1" transform="rotate(-90 31.1 47.1)">45</text>
<text x="130.4" y="45.3" transform="rotate(-90 130.4 45.3)">28</text>
<text x="59" y="66.5">48</text>
<text x="75.8" y="72.1">102.50</text>
<text x="53.6" y="82.7">30</text>
<text x="58.7" y="87.1">20</text>
<text x="86.2" y="99.8" transform="rotate(-90 86.2 99.8)">10.5</text>
<text x="26.5" y="106.3" transform="rotate(-90 26.5 106.3)">42</text>
<text x="32.8" y="106.3" transform="rotate(-90 32.8 106.3)">40</text>
<text x="39.1" y="113.3" transform="rotate(-90 39.1 113.3)">20</text>
<text x="39.1" y="121.6" transform="rotate(-90 39.1 121.6)">6</text>
<text x="59.3" y="145">37</text>
<text x="59.3" y="149.2">26</text>
<text x="28.4" y="176.5" transform="rotate(-90 28.4 176.5)">39</text>
<text x="33.3" y="176.5" transform="rotate(-90 33.3 176.5)">37</text>
</g>
<text font-size="3.9" x="282.9" y="195.5">A4</text>
<g font-size="3.5">
<text x="79.1" y="21.3">P.C.D 25</text>
<text x="15.7" y="151.1">4-</text>
<text x="22.6" y="151.1">4.5貫穿</text>
<text x="164.8" y="157">2019-07-13</text>
<text x="206" y="157">00初版</text>
<text x="245.2" y="157">陳國棟</text>
<text x="153.2" y="162.3">改版</text>
<text x="153.2" y="165.8">SYM</text>
<text x="168.2" y="162.3">年 月 日</text>
<text x="169.2" y="165.8">DATE</text>
<text x="202.4" y="165.8">REVISIONS</text>
<text x="204.3" y="162.3">變更事項</text>
<text x="246.9" y="162.6">設計</text>
<text x="247.9" y="166.1">BY</text>
<text x="265.9" y="162.6">備</text>
<text x="267.9" y="166.1">NOTE</text>
<text x="276.6" y="162.6">注</text>
<text x="159.1" y="171.9">制圖</text>
<text x="186.4" y="171.9">設計</text>
<text x="208.9" y="172.4">品名:</text>
<text x="244.5" y="172.4">中空旋轉平台</text>
<text x="157.1" y="175.4">PRAWN</text>
<text x="181.3" y="175.4">DESIGNED</text>
<text x="208.9" y="175.9">TITLE</text>
<text x="230.4" y="175.9">HOLLOW ROTATING PLATFORM</text>
<text x="209.1" y="182.1">規格:</text>
<text x="209.1" y="185.6">SPEC</text>
<text x="220.3" y="192.2">®</text>
<text x="230.5" y="194.8">吉嘉精密科技有限公司</text>
</g>
<g font-size="3.3">
<text x="59.7" y="82.6">-0.02</text>
<text x="61.4" y="79.4">0</text>
</g>
<text font-size="2.8" x="224.5" y="197.8">GIGA Precision Technology Co., Ltd</text>
<g font-size="2.5">
<text x="23.1" y="8.4">1</text>
<text x="72.7" y="8.4">2</text>
<text x="122.7" y="8.4">3</text>
<text x="172.7" y="8.4">4</text>
<text x="222.7" y="8.4">5</text>
<text x="272.7" y="8.4">6</text>
<text x="6.7" y="30.9">A</text>
<text x="288.7" y="30.9">A</text>
<text x="6.7" y="80.9">B</text>
<text x="288.7" y="80.9">B</text>
<text x="6.7" y="130.9">C</text>
<text x="288.7" y="129.9">C</text>
<text x="6.7" y="180.9">D</text>
<text x="23.1" y="203.4">1</text>
<text x="72.7" y="203.4">2</text>
<text x="120.5" y="203.4">3</text>
<text x="178.8" y="203.4">4</text>
</g>
<g font-size="1.7">
<text x="204.9" y="203.7">比例SCALE:4:5</text>
<text x="249.3" y="203.8">图纸 1 (共1)</text>
</g>
</svg>
